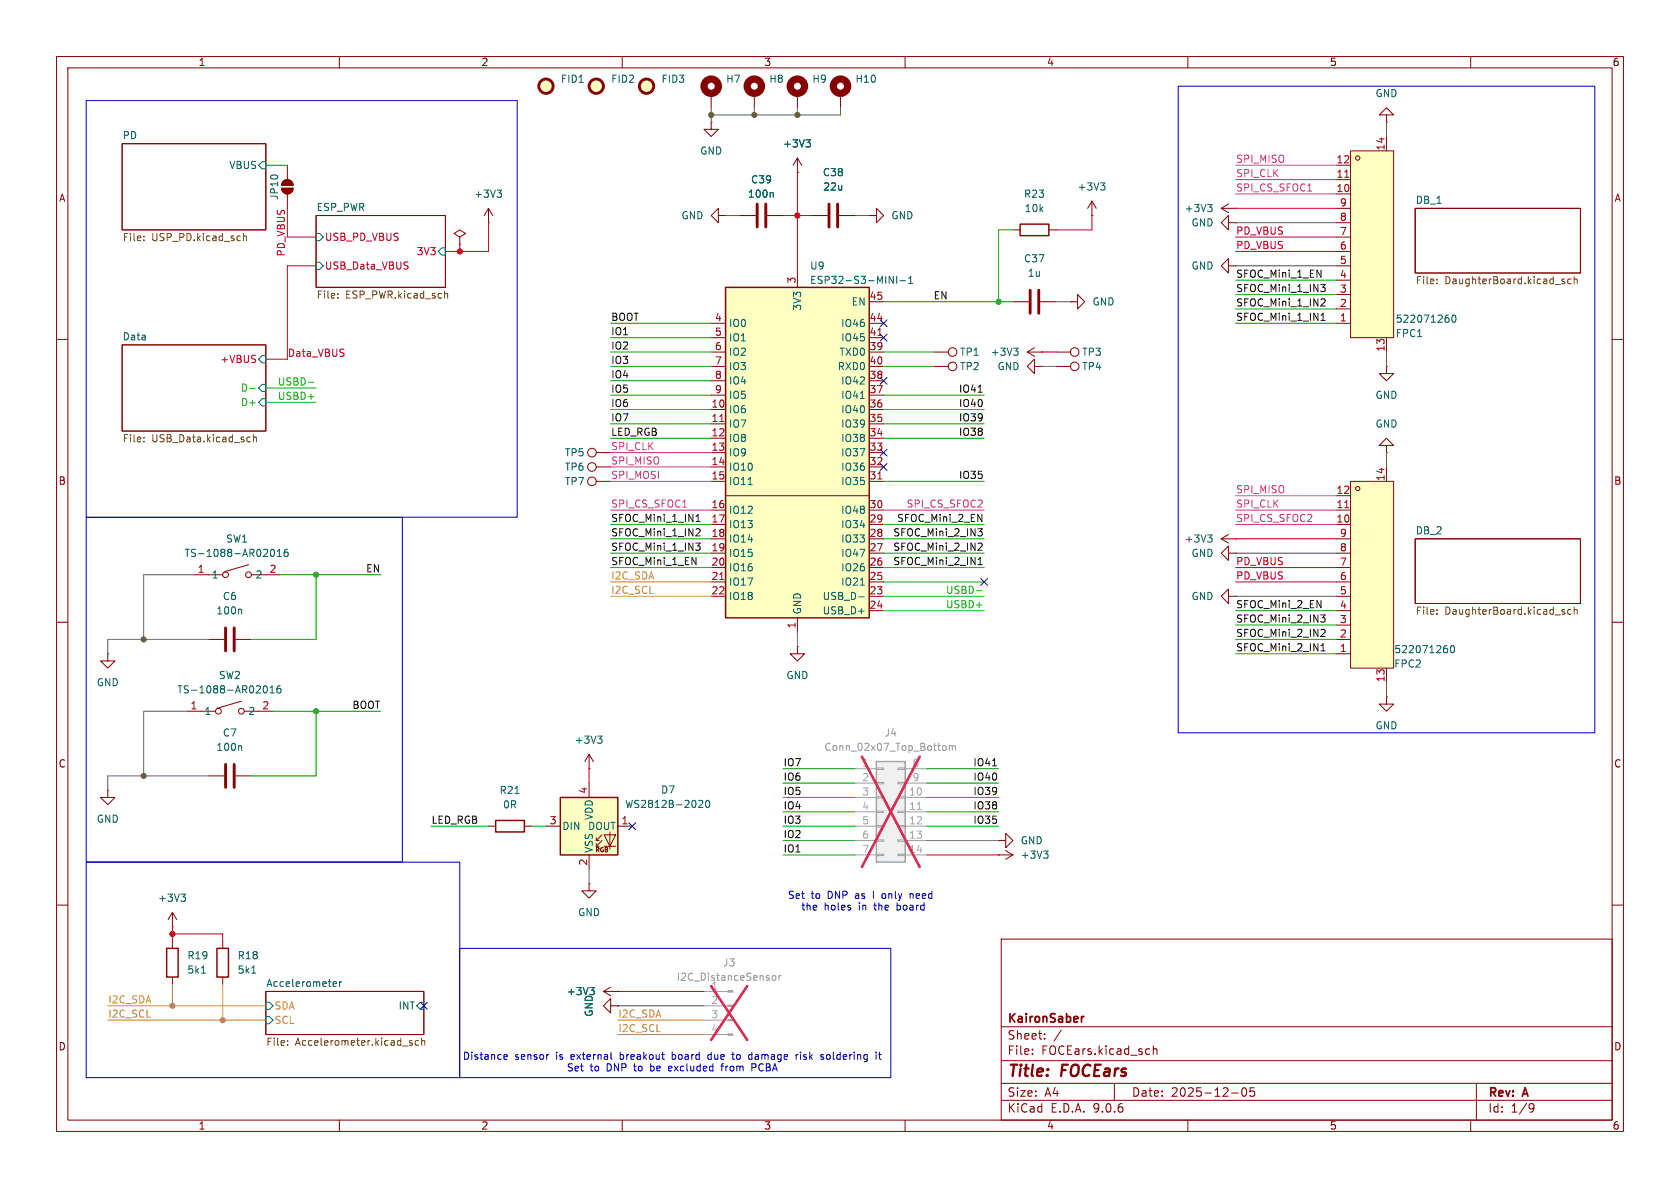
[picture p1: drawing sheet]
<svg xmlns="http://www.w3.org/2000/svg" width="297mm" height="210mm" viewBox="0 0 297 210" stroke-linecap="round" stroke-linejoin="round" font-family="sans-serif">
<g fill="none" stroke="#840000" stroke-width=".18">
<path d="M10 10h277v190h-277zM12 12h273v186h-273zM60 10v2M110 10v2M160 10v2M210 10v2M260 10v2M21.6 25.4h25.4v15.2h-25.4zM55.9 38.1h22.8v12.7h-22.8zM250.2 36.8h29.2v11.5h-29.2zM10 60h2M21.6 61h25.4v15.2h-25.4z"/>
<path d="M285 60h2M250.2 95.3h29.2v11.4h-29.2zM10 110h2M285 110h2M104.1 156.2v1.3h1.3l-1.3 1.3-1.2-1.3h1.2M104.1 156.2h.1M10 160h2M30.5 163.8h.1M30.5 161.3l-.8 1.3M30.5 161.3l.7 1.3M30.5 161.3v2.5M47 175.3h27.9v7.6h-27.9z"/>
<path d="M107.9 177.8v-1.3l-1.2 1.3 1.2 1.3v-1.3h1.3M109.2 177.8h.1M177 166h108v32h-108zM285 160h2M60 198v2M110 198v2M160 198v2M177 194.5h108M177 191.5h108M177 187.5h108M177 181.5h108M182.5 186.3v.1"/>
<path d="M182.5 185.5v.1M184.7 183.6v.1M184.7 182.8v.1M187.6 182.1l-1.3 2M197 191.5v3M203.9 185.5l.2-.1 .4 .1v.9M203.9 184.9v1.5M210 198v2M217.7 193.2h1.2M219.7 192.4l.2-.1a.81 .81 0 0 1 .6 .6 .81 .81 0 0 1-.3 .8l-.2 .1a.81 .81 0 0 1-.3-1.4zM221.7 192.3h-.7v.7l.2-.1h.5l.1 .3-.1 .5-.2 .1-.5-.1M260 198v2"/>
<path d="M261 191.5v6.5M270.6 195.1l.5 .1a.99 .99 0 0 1-.4 1.4h-.2M271.2 195.7l-.3 .3h-.3"/>
</g>
<path d="M191.2 179.7v1M191.6 179.7l-.3 .1-.1 .2" fill="none" stroke="#840000" stroke-width=".3"/>
<g fill="none" stroke="#006464" stroke-width=".18">
<path d="M46.4 28.6h.6v1.2h-.6l-.7-.6zM55.9 46.4h.6l.6 .6-.6 .6h-.6zM55.9 41.3h.6l.6 .6-.6 .6h-.6zM77.5 44.5l.6-.7h.6v1.3h-.6zM46.4 70.5h.6v1.3h-.6l-.7-.7zM46.4 67.9h.6v1.3h-.6l-.7-.6zM46.4 62.9h.6v1.2h-.6l-.7-.6zM32 158.1h.8l-.4 .4M32.5 158.5l.3 .3v.3l-.3 .2M47 179.7h.6l.7 .6-.7 .7h-.6zM47 177.2h.6l.7 .6-.7 .6h-.6zM58.9 174.3h.5"/>
<path d="M58.9 173.6l.4-.1 .2 .3-.6 .2M60 173.5v.9M60.4 173.5l-.4 .3M74.3 177.2h.6v1.2h-.6l-.6-.6z"/>
</g>
<g fill="none" stroke="#725600" stroke-width=".18">
<path d="M25.4 42.4v.1M25.4 41.8v.1M43 41.3v1.2M43 41.8l.2-.1 .3 .1 .1 .7M59.7 52.6v.1M59.7 51.9v.1M78.6 52l.2-.1h.3v.8M254 49.4v.1M254 50v.2M276.2 49.7l.5 .2-.1 .2-.4 .1M276.2 49.4h.4M277.7 49.4l-.3-.1-.3 .3 .2 .5h.4"/>
<path d="M278.3 48.9v1.3M278.3 49.4l.2-.1 .3 .1v.8M25.4 77.3v.1M25.4 78v.1M43.9 77.3h.3M44.2 78l-.3 .1M44.8 77.4l.2-.1h.3v.8M44.8 76.8v1.3M254 108.5v.1M254 107.8v.1M276.2 108.1l.5 .2-.1 .2-.4 .1M276.2 107.8h.4"/>
<path d="M277.7 107.8l-.3-.1-.3 .3 .2 .5h.4M278.3 107.9l.2-.2 .3 .1v.8M278.3 107.3v1.3M50.8 184.7v.1M50.8 184v.1M72.4 184.3l.5 .1v.2l-.2 .2-.3-.1M72.4 184h.5M74 184l-.4-.1-.2 .3 .1 .5h.5M74.5 184.1l.2-.2 .3 .1 .1 .8M74.5 183.5v1.3"/>
</g>
<path d="M44.2 68.7h.9" fill="none" stroke="#00db09" stroke-width=".18"/>
<path d="M72 46.3l.1 .1M72 47l.1 .2-.1 .3" fill="none" stroke="#b30022" stroke-width=".18"/>
<g fill="#a1a1a1" stroke="#a1a1a1" stroke-width=".18">
<path d="M128.7 175.1h.8v.3h-.8z"/>
<path d="M128.7 177.7h.8v.2h-.8z"/>
<path d="M128.7 180.2h.8v.3h-.8z"/>
<path d="M128.7 182.8h.8v.2h-.8z"/>
</g>
<path d="M124.5 175.3h4.2M124.5 177.8h4.2M124.5 180.3h4.2M124.5 182.9h4.2" fill="none" stroke="#a1a1a1" stroke-width=".18"/>
<path d="M136.6 172.5h.3l.3 .2v.4l-.3 .2-.3-.1-.1-.1zM137.7 172.5v.8M138.1 172.5l-.4 .2" fill="none" stroke="#989898" stroke-width=".18"/>
<path d="M125.7 174.3l6.4 9.5M132.1 174.3l-6.4 9.5" fill="none" stroke="#e12e31" stroke-width=".46"/>
<path d="M238.8 26.7h7.6v33h-7.6z" fill="#ffffc2"/>
<g fill="none" stroke="#840000" stroke-width=".18">
<path d="M236.2 29.2h2.6M236.2 31.8h2.6M236.2 34.3h2.6M236.2 36.8h2.6M236.2 39.4h2.6M238.8 26.7h7.6v33h-7.6zM245.1 24.1v2.6M236.2 41.9h2.6M236.2 44.5h2.6M236.2 47h2.6M236.2 49.5h2.6M236.2 52.1h2.6"/>
<path d="M236.2 54.6h2.6M236.2 57.2h2.6M245.1 59.7v2.5M30.5 166.4v1.2M30.5 172.7v1.3M39.4 166.4v1.2M39.4 172.7v1.3"/>
<circle cx="240" cy="27.9" r=".38"/>
</g>
<path d="M237.7 31.3h.8" fill="none" stroke="#a90000" stroke-width=".18"/>
<path d="M255.8 55.7h.3M255.9 56.2l.3 .2v.3l-.3 .3M256.8 55.8l.2-.1a.68 .68 0 0 1 .4 .6 .68 .68 0 0 1-.4 .7l-.2-.2-.1-.3zM35.6 172h.7M44.5 172h.7" fill="none" stroke="#006464" stroke-width=".18"/>
<path d="M29.5 167.6h2v5.1h-2zM38.4 167.6h2v5.1h-2z" fill="none" stroke="#840000" stroke-width=".25"/>
<path d="M238.8 85.1h7.6v33h-7.6z" fill="#ffffc2"/>
<g fill="none" stroke="#840000" stroke-width=".18">
<path d="M245.1 78.7h-1.3l1.3-1.2 1.3 1.2h-1.3v1.3M236.2 87.6h2.6M236.2 90.2h2.6M236.2 92.7h2.6M236.2 95.3h2.6M236.2 97.8h2.6M238.8 85.1h7.6v33h-7.6zM245.1 80h.1M245.1 82.6v2.5M217.2 105.4v-1.3l-1.3 1.3 1.3 1.3v-1.3h1.2M218.4 105.4h.1M236.2 100.3h2.6"/>
<path d="M236.2 102.9h2.6M236.2 105.4h2.6M236.2 108h2.6M236.2 110.5h2.6M236.2 113h2.6M236.2 115.6h2.6M245.1 118.1v2.6M245.1 123.2v1.3h-1.3l1.3 1.2 1.3-1.2h-1.3M245.1 123.2h.1"/>
<circle cx="240" cy="86.4" r=".38"/>
</g>
<path d="M237.7 89.8h.8" fill="none" stroke="#a90000" stroke-width=".18"/>
<path d="M255.6 114.1h.2M255.7 114.6l.2 .2v.3l-.2 .3M256.5 114.2l.2-.1a.68 .68 0 0 1 .5 .7 .68 .68 0 0 1-.5 .6l-.2-.1-.1-.4z" fill="none" stroke="#006464" stroke-width=".18"/>
<path d="M154.9 134.6h5.1v17.8h-5.1z" fill="#f0f0f0"/>
<path d="M154.9 134.6h5.1v17.8h-5.1z" fill="none" stroke="#a1a1a1" stroke-width=".25"/>
<g fill="none" stroke="#a1a1a1" stroke-width=".18">
<path d="M151.1 135.9h3.8M151.1 138.4h3.8M154.9 135.8h1.3v.2h-1.3zM154.9 138.3h1.3v.3h-1.3zM158.7 135.8h1.3v.2h-1.3zM158.7 138.3h1.3v.3h-1.3zM160 135.9h3.8M160 138.4h3.8M151.1 141h3.8M151.1 143.5h3.8M151.1 146.1h3.8M151.1 148.6h3.8"/>
<path d="M151.1 151.1h3.8M154.9 140.8h1.3v.3h-1.3zM154.9 143.4h1.3v.2h-1.3zM154.9 145.9h1.3v.3h-1.3zM154.9 148.5h1.3v.2h-1.3zM154.9 151h1.3v.3h-1.3zM158.7 140.8h1.3v.3h-1.3zM158.7 143.4h1.3v.2h-1.3zM158.7 145.9h1.3v.3h-1.3zM158.7 148.5h1.3v.2h-1.3zM158.7 151h1.3v.3h-1.3zM160 141h3.8"/>
<path d="M160 143.5h3.8M160 146.1h3.8M160 148.6h3.8M160 151.1h3.8"/>
</g>
<path d="M162.2 143.1h.7" fill="none" stroke="#aaa" stroke-width=".18"/>
<path d="M166.7 131.9l.3-.1 .3 .3-.1 .4-.2 .2-.3-.1M167.8 131.9l.4-.1 .2 .2M167.8 131.8v.9M168.4 132l.1-.2 .3 .1 .1 .8M168.4 132v.7" fill="none" stroke="#989898" stroke-width=".18"/>
<path d="M152.4 133.8l10.2 19.5M162.6 133.8l-10.2 19.5" fill="none" stroke="#e12e31" stroke-width=".46"/>
<g fill="none" stroke="#840000" stroke-width=".18">
<path d="M49.8 33.3h2a1.02 1.02 0 0 1-1 1 1.02 1.02 0 0 1-1-1zM50.1 32.1a1.02 1.02 0 0 1 1.1-.3 1.02 1.02 0 0 1 .6 1h-2zM50.8 29.2v2.6M50.8 34.3v2.5M153.7 38.1h1.2v-1.3l1.3 1.3-1.3 1.3v-1.3M153.7 38.1h.1M43.9 99.8l-4.3 1.3M105.4 80h2.5M217.2 97.8v-1.3l-1.3 1.3 1.3 1.3v-1.3h1.2M218.4 97.8h.1M34.3 101.6h5.1M44.4 101.6h5.1"/>
<path d="M104.1 135.9h.1M104.1 133.4l-.7 1.2M104.1 133.4l.8 1.2M104.1 133.4v2.5M86.4 146.1h1.2M92.7 146.1h1.3"/>
<circle cx="104.6" cy="80" r=".76"/>
<circle cx="39.9" cy="101.6" r=".51"/>
<circle cx="43.9" cy="101.6" r=".51"/>
</g>
<path d="M47.8 97.6l.1-.4 .2-.1a.68 .68 0 0 1 .4 .6 .68 .68 0 0 1-.4 .7l-.2-.2-.1-.3M49 98.4h.7M49 97.5l.4-.4v1.3M50.8 97.1l-.3 .1a.86 .86 0 0 0 0 1.2l.4-.2 .1-.4-.3-.2h-.2l-.3 .2M105.7 130.1h.7l-.4 .5M106.2 130.6l.2 .2v.3l-.2 .3M91 140.3h.8" fill="none" stroke="#006464" stroke-width=".18"/>
<g fill="#840000" stroke="#840000" stroke-width=".18">
<path d="M49.8 33.3h2a1.02 1.02 0 0 1-1 1 1.02 1.02 0 0 1-1-1z"/>
<path d="M50.1 32.1a1.02 1.02 0 0 1 1.1-.3 1.02 1.02 0 0 1 .6 1h-2z"/>
</g>
<path d="M87.6 145h5.1v2.1h-5.1z" fill="none" stroke="#840000" stroke-width=".25"/>
<path d="M99.1 141h10.1v10.1h-10.1z" fill="#ffffc2"/>
<g fill="none" stroke="#840000" stroke-width=".18">
<path d="M105.4 82.6h2.5M105.4 85.1h2.5M104.1 138.4v2.6M96.5 146.1h2.6M104.1 151.1v2.6M105.4 148.6h.5M105.4 149.6h.5M106.4 147.6l-1 1v-.5M106.4 148.6l-1 1v-.5M106.8 147.6h2l-1 2zM106.8 149.6h2M107.8 147.1v3"/>
<path d="M109.2 146.1h2.6M176.5 151.1h.1M176.5 151.1h2.6M177.8 150.4l1.3 .7M179.1 151.1l-1.3 .8"/>
<circle cx="104.6" cy="85.1" r=".76"/>
<circle cx="104.6" cy="82.5" r=".76"/>
</g>
<path d="M99.1 141h10.1v10.1h-10.1z" fill="none" stroke="#840000" stroke-width=".25"/>
<path d="M123.5 141.6l.5-.1 .2 .3-.7 .9h.7M124.9 141.6l.1-.1a.68 .68 0 0 1 .5 .6 .68 .68 0 0 1-.5 .6l-.1-.1-.2-.3zM184.5 150.4h.8l-.4 .5M185 150.9l.3 .3v.3l-.3 .2" fill="none" stroke="#006464" stroke-width=".18"/>
<path d="M128.3 50.8h25.4v58.4h-25.4z" fill="#ffffc2"/>
<path d="M180.3 39.6h5.1v2.1h-5.1zM128.3 50.8h25.4v58.4h-25.4z" fill="none" stroke="#840000" stroke-width=".25"/>
<g fill="none" stroke="#840000" stroke-width=".18">
<path d="M125.7 16.5v2.6M133.3 16.5v2.6M141 16.5v2.6M148.6 16.5v2.6M86.4 39.4h.1M86.4 36.8l-.8 1.3M86.4 36.8l.7 1.3M86.4 36.8v2.6M125.7 21.6v1.3h1.3l-1.3 1.2-1.2-1.2h1.2M125.7 21.6h.1M127 38.1v-1.3l-1.3 1.3 1.3 1.3v-1.3h1.3M128.3 38.1h.1"/>
<path d="M130.8 38.1h2.8M135.6 38.1h2.8M141 30.5h.1M141 27.9v2.6M141 27.9l-.8 1.3M141 27.9l.7 1.3M143.5 38.1h2.8M148.3 38.1h2.8M193 38.1h.1M193 35.6l.8 1.2M193 35.6l-.7 1.2M193 35.6v2.5"/>
<path d="M215.9 36.8l1.3 .8M215.9 36.8h2.5M217.2 39.4v-1.3l-1.3 1.3 1.3 1.2v-1.2h1.2M217.2 36.1l-1.3 .7M218.4 39.4h.1M218.4 36.8h.1M245.1 20.3h-1.3l1.3-1.2 1.3 1.2h-1.3v1.3M245.1 21.6h.1M81.3 41.9l1-.6-1-.7-1 .7 1 .6v1.3M81.3 43.2h.1M125.7 57.2h2.6M125.7 59.7h2.6"/>
<path d="M141 48.3v2.5M153.7 57.2h2.5M153.7 59.7h2.5M153.7 53.3h2.5M179.1 53.3h2.8M179.1 40.6h1.2M183.9 53.3h2.8M185.4 40.6h1.3M189.2 53.3h1.3v1.3l1.3-1.3-1.3-1.2v1.2M189.2 53.3h.1M217.2 47v-1.3l-1.3 1.3 1.3 1.3v-1.3h1.2M218.4 47h.1"/>
<path d="M125.7 62.2h2.6M125.7 64.8h2.6M125.7 67.3h2.6M125.7 69.9h2.6M125.7 72.4h2.6M125.7 74.9h2.6M125.7 77.5h2.6M153.7 62.2h2.5M153.7 64.8h2.5M153.7 67.3h2.5M153.7 69.9h2.5M153.7 72.4h2.5"/>
<path d="M153.7 74.9h2.5M153.7 77.5h2.5M165.1 62.2h2.5M165.1 64.8h2.5M181.6 62.2h2.5M181.6 62.2l1.3 .8M182.9 64.8v1.2l-1.3-1.2 1.3-1.3v1.3h1.2M182.9 61.5l-1.3 .7M184.1 64.8h.1M184.1 62.2h.1M186.7 62.2h2.5M186.7 64.8h2.5"/>
<path d="M245.1 64.8v1.2h-1.3l1.3 1.3 1.3-1.3h-1.3M245.1 64.8h.1M125.7 80h2.6M125.7 82.6h2.6M125.7 85.1h2.6M125.7 90.2h2.6M125.7 92.7h2.6M125.7 95.3h2.6M125.7 97.8h2.6M128.3 87.6h25.4M153.7 80h2.5M153.7 82.6h2.5"/>
<path d="M153.7 85.1h2.5M153.7 90.2h2.5M153.7 92.7h2.5M153.7 95.3h2.5M153.7 97.8h2.5M215.9 95.3h2.5M215.9 95.3l1.3 .7M217.2 94.5l-1.3 .8M218.4 95.3h.1M19 115.6v1.2h1.3l-1.3 1.3-1.2-1.3h1.2M19 115.6h.1M36.8 113h2.8"/>
<path d="M41.7 113h2.7M125.7 100.3h2.6M125.7 102.9h2.6M125.7 105.4h2.6M141 114.3v1.3h1.2l-1.2 1.2-1.3-1.2h1.3M141 114.3h.1M141 109.2v2.6M153.7 100.3h2.5M153.7 102.9h2.5M153.7 105.4h2.5M153.7 108h2.5M19 139.7v1.3h1.3l-1.3 1.2-1.2-1.2h1.2"/>
<path d="M19 139.7h.1M33 125.7h5.1M36.8 137.2h2.8M41.7 137.2h2.7M42.7 124l-4.4 1.2M43.2 125.7h5.1M176.5 148.6h1.3v-1.3l1.3 1.3-1.3 1.3v-1.3M176.5 148.6h.1M106.7 175.3l1.2 .7M106.7 175.3h2.5M107.9 174.5l-1.2 .8M109.2 175.3h.1"/>
<path d="M109.2 177.8h.1"/>
<circle cx="168.4" cy="64.8" r=".76"/>
<circle cx="168.4" cy="62.2" r=".76"/>
<circle cx="190" cy="62.2" r=".76"/>
<circle cx="190" cy="64.8" r=".76"/>
<circle cx="38.6" cy="125.7" r=".51"/>
<circle cx="42.7" cy="125.7" r=".51"/>
</g>
<path d="M155.2 59.3h.7M127.2 74.5h.8M155.2 84.7h.7M127.2 102.5h.8" fill="none" stroke="#a90000" stroke-width=".18"/>
<g fill="none" stroke="#006464" stroke-width=".18">
<path d="M87.9 33.6h.8l-.5 .5M88.4 34.1l.3 .2v.3l-.3 .3M136.5 34l.2 .2v.7M142.5 24.7h.8l-.5 .5M143 25.2l.3 .2v.3l-.3 .3M194.6 32.3h.7l-.4 .5M195.1 32.8l.2 .3v.3l-.2 .2M213.5 36.1h.8l-.4 .5M214 36.6l.3 .3v.3l-.3 .2M157.2 48.8l.7 1.3v-1.3M158.5 48.8v1.3M159.1 49.6h1"/>
<path d="M160.6 50.1h.8M160.6 49.2l.4-.4v1.3M152.1 70.4h.7M179.2 61.5h.8l-.4 .5M179.7 62l.3 .3v.3l-.3 .2M132.3 85.7h.7M213.5 94.6h.8l-.4 .4M214 95l.3 .3v.3l-.3 .2M42.5 107.7l.2 .2v.6M151.8 105.5h1M152.1 103.4h.7M42.5 131.8l.2 .2v.7"/>
<path d="M46.5 121.7l.2-.3 .1-.2a.68 .68 0 0 1 .5 .7 .68 .68 0 0 1-.5 .6l-.1-.1-.2-.4M47.7 122.5h.8M47.7 121.6l.4-.4v1.3M49.6 121.2l-.4 .1a.86 .86 0 0 0 0 1.2l.4-.1 .1-.4-.3-.3h-.2l-.2 .3M104.3 174.6h.8l-.5 .5M104.8 175.1l.3 .2v.3"/>
</g>
<g fill="none" stroke="#840000" stroke-width=".51">
<path d="M133.9 36.1v4M135.4 36.1v4M146.6 36.1v4M148.1 36.1v4M182.1 51.3v4.1M183.6 51.3v4.1M39.9 111v4.1M41.4 111v4.1M39.9 135.1v4.1M41.4 135.1v4.1"/>
<circle cx="96.5" cy="15.2" r="1.27"/>
<circle cx="105.4" cy="15.2" r="1.27"/>
<circle cx="114.3" cy="15.2" r="1.27"/>
</g>
<g fill="#ffffc2" stroke="#ffffc2" stroke-width=".18">
<circle cx="96.5" cy="15.2" r="1.27"/>
<circle cx="114.3" cy="15.2" r="1.27"/>
<circle cx="105.4" cy="15.2" r="1.27"/>
</g>
<g fill="none" stroke="#840000" stroke-width="1.3">
<circle cx="125.7" cy="15.2" r="1.27"/>
<circle cx="133.3" cy="15.2" r="1.27"/>
<circle cx="141" cy="15.2" r="1.27"/>
<circle cx="148.6" cy="15.2" r="1.27"/>
</g>
<path d="M47 68.6h8.9M47 71.1h8.9M54.5 67.6h1M156.2 108h17.8M156.2 105.4h17.8M172.6 104.4h1" fill="none" stroke="#00db09" stroke-width=".18"/>
<g fill="none" stroke="#0f0f0f" stroke-width=".18">
<path d="M232.8 47.7l.7 1.3v-1.3M233.5 50.3h.8l-.5 .5 .4 .1 .1 .4-.3 .3h-.3M233.5 55.7l.4-.3v1.2M233.5 56.6h.8M233.7 52.8l.4 .1 .2 .3-.8 .9h.8M172.9 69.3h.7M122.3 98.5l.7 1.3v-1.3M123 96h.8l-.4 .5 .3 .1 .1 .4-.3 .3h-.3M123 92.2h.8M123 91.3l.4-.4v1.3M123.2 93.5h.5l.1 .3-.8 .9h.8M172.9 90.9l.7 1.3v-1.3"/>
<path d="M172.9 93.5h.7l-.4 .5 .4 .1v.4l-.2 .2h-.4M172.9 99.8h.7M172.9 98.9l.4-.4v1.3M173.1 96l.4 .1 .1 .3-.7 .9h.7M232.8 106.2l.7 1.2v-1.2M233.5 108.7h.8l-.5 .5 .4 .1 .1 .4-.3 .3h-.3M233.5 115.1h.8M233.5 114.2l.4-.4v1.3M233.7 111.2l.4 .1 .2 .3-.8 .9h.8M175.5 135.4h.7"/>
</g>
<g fill="none" stroke="#d027a7" stroke-width=".18">
<path d="M218.4 31.8h17.8M218.4 34.3h17.8M218.4 29.2h17.8M231.2 33.8h.7M107.9 90.2h17.8M107.9 85.1h17.8M107.9 82.6h17.8M107.9 80h17.8M120.7 89.7h.7M156.2 90.2h17.8M218.4 90.2h17.8M218.4 87.6h17.8"/>
<path d="M218.4 92.7h17.8"/>
</g>
<g fill="none" stroke="#009600" stroke-width=".18">
<path d="M47 29.2h3.8M107.9 57.2h17.8M107.9 59.7h17.8M156.2 53.3h22.9M179.1 40.6h-2.6v12.7M218.4 52.1h17.8M218.4 54.6h17.8M218.4 49.5h17.8M218.4 57.2h17.8M107.9 64.8h17.8M107.9 62.2h17.8M107.9 77.5h17.8"/>
<path d="M107.9 72.4h17.8M107.9 74.9h17.8M107.9 67.3h17.8M107.9 69.9h17.8M156.2 64.8h8.9M156.2 62.2h8.9M156.2 77.5h17.8M156.2 72.4h17.8M156.2 74.9h17.8M156.2 69.9h17.8M107.9 92.7h17.8M107.9 97.8h17.8"/>
<path d="M107.9 95.3h17.8M156.2 92.7h17.8M156.2 97.8h17.8M156.2 85.1h17.8M156.2 95.3h17.8M49.5 101.6h17.8M55.9 101.6v11.4h-11.5M107.9 100.3h17.8M156.2 102.9h17.8M156.2 100.3h17.8M218.4 113h17.8M218.4 115.6h17.8"/>
<path d="M218.4 108h17.8M218.4 110.5h17.8M48.3 125.7h19M55.9 125.7v11.5h-11.5M138.4 138.4h12.7M138.4 135.9h12.7M163.8 138.4h12.7M163.8 135.9h12.7M76.2 146.1h10.2M94 146.1h2.5M138.4 146.1h12.7M138.4 148.6h12.7"/>
<path d="M138.4 143.5h12.7M138.4 151.1h12.7M138.4 141h12.7M163.8 146.1h12.7M163.8 143.5h12.7M163.8 141h12.7"/>
</g>
<g fill="none" stroke="#f00" stroke-width=".18">
<path d="M86.4 39.4v5.1h-7.7M138.4 38.1h5.1M141 30.5v17.8M193 38.1v2.5h-6.3M218.4 36.8h17.8M81.3 43.2v1.3M184.1 62.2h2.6M218.4 95.3h17.8M104.1 135.9v2.5M163.8 151.1h12.7M30.5 165.1h8.9v1.3M30.5 163.8v2.6"/>
<path d="M109.2 175.3h15.3"/>
</g>
<path d="M50.8 36.8v5.1h5.1M55.9 47h-5.1v16.5h-3.8M218.4 41.9h17.8M218.4 44.5h17.8M218.4 100.3h17.8M218.4 102.9h17.8" fill="none" stroke="#b30022" stroke-width=".18"/>
<path d="M107.9 102.9h17.8M107.9 105.4h17.8M19 177.8h28M30.5 174v3.8M39.4 174v6.3M19 180.3h28M109.2 180.3h15.3M109.2 182.9h15.3" fill="none" stroke="#da9b00" stroke-width=".18"/>
<g fill="none" stroke="#5f5f5f" stroke-width=".18">
<path d="M125.7 19.1v2.5M133.3 19.1v1.2M141 19.1v1.2M148.6 19.1v1.2h-22.9M128.3 38.1h2.5M151.1 38.1h2.6M218.4 39.4h17.8M245.1 21.6v2.5M186.7 53.3h2.5M218.4 47h17.8M184.1 64.8h2.6M245.1 62.2v2.6"/>
<path d="M218.4 97.8h17.8M245.1 80v2.6M34.3 101.6h-8.9v11.4M36.8 113h-17.8v2.6M141 111.8v2.5M218.4 105.4h17.8M33 125.7h-7.6v11.5M36.8 137.2h-17.8v2.5M245.1 120.7v2.5M104.1 153.7v2.5M163.8 148.6h12.7M109.2 177.8h15.3"/>
</g>
<g fill="none" stroke="#000084" stroke-width=".18">
<path d="M155.6 59.1l1.2 1.2M155.6 56.5l1.2 1.3M156.8 59.1l-1.2 1.2M156.8 56.5l-1.2 1.3M155.6 66.7l1.2 1.2M155.6 79.4l1.2 1.2M156.8 66.7l-1.2 1.2M156.8 79.4l-1.2 1.2M155.6 81.9l1.2 1.3M156.8 81.9l-1.2 1.3M173.4 102.3l1.2 1.2M174.6 102.3l-1.2 1.2"/>
<path d="M111.2 145.4l1.2 1.3M112.4 145.4l-1.2 1.3M74.3 177.2l1.2 1.2M75.5 177.2l-1.2 1.2"/>
</g>
<g fill="none" stroke="#0000c2" stroke-width=".18">
<path d="M15.2 17.8h76.2v73.6h-76.2zM208.3 15.2h73.6v114.3h-73.6zM15.2 91.4h55.9v61h-55.9zM15.2 152.4h66.1v38.1h-66.1zM154.4 157.5v1.3M156 158l-.1 .2 .1 .6M160.9 158v.8M161.2 158l-.3 .1M81.3 167.6h76.2v22.9h-76.2zM89.1 187.2h.5M89.1 186.5l.4-.1 .2 .3-.6 .1M96.9 186.4h.1"/>
<path d="M108 186v1.1l.2 .2M118.4 188.5l-.2 .1v.5l.2 .2M118.8 188.8l-.6 .1M118.8 186v1.3M118.8 187.2l.2 .1M119 186.4l-.2 .1M125.6 186.4l-.3 .1-.2 .2 .1 .4 .4 .2M127.4 188.5h.5M127.7 188.1l-.1 1.2M129.4 186.4h.4M129.5 186v1.1l.3 .2M132.6 186.4l.3 .1"/>
<path d="M132.9 187.2l-.3 .1M132.9 186v1.3M133.4 188h-.5v1.3M133.5 188.6l-.6 .1M140.7 186.4v.9M141.1 186.4l-.4 .3M141.5 186v.1M141.5 186.4v.9M145.5 186.8l.1 .2-.1 .3M145.5 186.4l.1 .1M146.2 186.5l-.1 .2 .1 .5M154.9 186v.1"/>
<path d="M154.9 186.4v.9M155.3 186.4h.5M155.5 186v1.1l.3 .2"/>
</g>
<g fill="#f00" stroke="#f00" stroke-width=".18">
<circle cx="81.3" cy="44.5" r=".46"/>
<circle cx="141" cy="38.1" r=".46"/>
<circle cx="30.5" cy="165.1" r=".46"/>
</g>
<g fill="#5f5f5f" stroke="#5f5f5f" stroke-width=".18">
<circle cx="25.4" cy="137.2" r=".46"/>
<circle cx="25.4" cy="113" r=".46"/>
<circle cx="125.7" cy="20.3" r=".46"/>
<circle cx="141" cy="20.3" r=".46"/>
<circle cx="133.3" cy="20.3" r=".46"/>
</g>
<g fill="#009600" stroke="#009600" stroke-width=".18">
<circle cx="55.9" cy="101.6" r=".46"/>
<circle cx="176.5" cy="53.3" r=".46"/>
<circle cx="55.9" cy="125.7" r=".46"/>
</g>
<g fill="#da9b00" stroke="#da9b00" stroke-width=".18">
<circle cx="30.5" cy="177.8" r=".46"/>
<circle cx="39.4" cy="180.3" r=".46"/>
</g>
<g font-size="2.8" fill="#840000">
<text x="178" y="190.9">Title:</text>
<text x="187.7" y="190.9">FOCEars</text>
</g>
<g font-size="2.1" fill="#840000">
<text x="178" y="184">Sheet:</text>
<text x="178" y="181.2">KaironSaber</text>
<text x="178" y="186.7">File:</text>
<text x="184.1" y="186.7">FOCEars.kicad_sch</text>
<text x="178" y="196.9">KiCad</text>
<text x="178" y="194.1">Size:</text>
<text x="184.7" y="194.1">A4</text>
<text x="185.7" y="196.9">E.D.A.</text>
<text x="193.3" y="196.9">9.0.6</text>
<text x="200" y="194.1">Date:</text>
<text x="207" y="194.1">2025-12-05</text>
<text x="263" y="194.3">Rev:</text>
<text x="263" y="196.9">Id:</text>
<text x="267.1" y="196.9">1/9</text>
<text x="269.4" y="194.3">A</text>
</g>
<g font-size="1.8" fill="#840000">
<text x="35" y="11.9">1</text>
<text x="85" y="11.9">2</text>
<text x="135" y="11.9">3</text>
<text x="185" y="11.9">4</text>
<text x="235" y="11.9">5</text>
<text x="285" y="11.9">6</text>
<text x="10.3" y="35.9">A</text>
<text x="285.3" y="35.9">A</text>
<text x="10.3" y="85.9">B</text>
<text x="285.3" y="85.9">B</text>
<text x="10.3" y="135.9">C</text>
<text x="285.3" y="135.9">C</text>
<text x="10.3" y="185.9">D</text>
<text x="285.3" y="185.9">D</text>
<text x="35" y="199.9">1</text>
<text x="85" y="199.9">2</text>
<text x="135" y="199.9">3</text>
<text x="185" y="199.9">4</text>
<text x="235" y="199.9">5</text>
<text x="285" y="199.9">6</text>
</g>
<g font-size="1.8" fill="#006464">
<text x="99.1" y="14.8">FID1</text>
<text x="108" y="14.8">FID2</text>
<text x="116.8" y="14.8">FID3</text>
<text x="128.3" y="14.8">H7</text>
<text x="135.9" y="14.8">H8</text>
<text x="143.5" y="14.8">H9</text>
<text x="151.1" y="14.8">H10</text>
<text x="243.1" y="17.4">GND</text>
<text x="21.6" y="24.7">PD</text>
<text x="123.7" y="27.5">GND</text>
<text x="138.3" y="26.3">+3V3</text>
<text x="40.4" y="30.1">VBUS</text>
<text x="49.4" y="35.4" transform="rotate(-90 49.4 35.4)">JP10</text>
<text x="83.7" y="35.2">+3V3</text>
<text x="132.1" y="35.2">100n</text>
<text x="132.7" y="32.6">C39</text>
<text x="145.4" y="31.3">C38</text>
<text x="145.4" y="33.9">22u</text>
<text x="180.9" y="35.2">R23</text>
<text x="190.4" y="33.9">+3V3</text>
<text x="55.9" y="37.4">ESP_PWR</text>
<text x="120.4" y="39">GND</text>
<text x="157.5" y="39">GND</text>
<text x="181.1" y="37.7">10k</text>
<text x="209.3" y="37.7">+3V3</text>
<text x="210.5" y="40.2">GND</text>
<text x="250.2" y="36.1">DB_1</text>
<text x="143.1" y="47.9">U9</text>
<text x="180.9" y="46.6">C37</text>
<text x="210.5" y="47.9">GND</text>
<text x="143.1" y="50.4">ESP32-S3-MINI-1</text>
<text x="181.6" y="49.1">1u</text>
<text x="128.8" y="58">IO0</text>
<text x="141.8" y="55" transform="rotate(-90 141.8 55)">3V3</text>
<text x="148.6" y="58">IO46</text>
<text x="150.5" y="54.2">EN</text>
<text x="193" y="54.2">GND</text>
<text x="246.6" y="59.8">FPC1</text>
<text x="246.6" y="57.3">522071260</text>
<text x="21.6" y="60.2">Data</text>
<text x="128.8" y="60.6">IO1</text>
<text x="128.8" y="63.1">IO2</text>
<text x="128.8" y="65.6">IO3</text>
<text x="148" y="65.6">RXD0</text>
<text x="148.3" y="63.1">TXD0</text>
<text x="148.6" y="60.6">IO45</text>
<text x="169.6" y="63.1">TP1</text>
<text x="169.6" y="65.6">TP2</text>
<text x="175" y="63.1">+3V3</text>
<text x="176.3" y="65.6">GND</text>
<text x="191.2" y="65.6">TP4</text>
<text x="191.2" y="63.1">TP3</text>
<text x="128.8" y="68.2">IO4</text>
<text x="128.8" y="70.7">IO5</text>
<text x="148.6" y="68.2">IO42</text>
<text x="148.6" y="70.7">IO41</text>
<text x="243.1" y="70.7">GND</text>
<text x="128.8" y="73.3">IO6</text>
<text x="128.8" y="75.8">IO7</text>
<text x="148.6" y="73.3">IO40</text>
<text x="148.6" y="75.8">IO39</text>
<text x="243.1" y="75.8">GND</text>
<text x="99.8" y="80.9">TP5</text>
<text x="99.8" y="83.4">TP6</text>
<text x="128.8" y="78.3">IO8</text>
<text x="128.8" y="80.9">IO9</text>
<text x="128.8" y="83.4">IO10</text>
<text x="148.6" y="78.3">IO38</text>
<text x="148.6" y="80.9">IO37</text>
<text x="148.6" y="83.4">IO36</text>
<text x="99.8" y="86">TP7</text>
<text x="128.8" y="86">IO11</text>
<text x="148.6" y="86">IO35</text>
<text x="128.8" y="91">IO12</text>
<text x="128.8" y="93.6">IO13</text>
<text x="148.6" y="91">IO48</text>
<text x="148.6" y="93.6">IO34</text>
<text x="250.2" y="94.5">DB_2</text>
<text x="32.5" y="98.7">TS-1088-AR02016</text>
<text x="39.9" y="96.1">SW1</text>
<text x="128.8" y="96.1">IO14</text>
<text x="128.8" y="98.7">IO15</text>
<text x="128.8" y="101.2">IO16</text>
<text x="148.6" y="96.1">IO33</text>
<text x="148.6" y="98.7">IO47</text>
<text x="148.6" y="101.2">IO26</text>
<text x="209.3" y="96.1">+3V3</text>
<text x="210.5" y="98.7">GND</text>
<text x="37.3" y="102.5">1</text>
<text x="39.3" y="106.3">C6</text>
<text x="45.1" y="102.5">2</text>
<text x="128.8" y="103.7">IO17</text>
<text x="128.8" y="106.3">IO18</text>
<text x="145.3" y="106.3">USB_D-</text>
<text x="148.6" y="103.7">IO21</text>
<text x="210.5" y="106.3">GND</text>
<text x="38.1" y="108.8">100n</text>
<text x="141.8" y="108.7" transform="rotate(-90 141.8 108.7)">GND</text>
<text x="145.3" y="108.8">USB_D+</text>
<text x="246.4" y="118.2">FPC2</text>
<text x="246.4" y="115.7">522071260</text>
<text x="17" y="121.5">GND</text>
<text x="31.3" y="122.8">TS-1088-AR02016</text>
<text x="38.6" y="120.2">SW2</text>
<text x="138.9" y="120.2">GND</text>
<text x="36.1" y="126.6">1</text>
<text x="39.3" y="130.4">C7</text>
<text x="43.8" y="126.6">2</text>
<text x="101.5" y="131.7">+3V3</text>
<text x="243.1" y="129.1">GND</text>
<text x="38.1" y="132.9">100n</text>
<text x="88.2" y="140.6">R21</text>
<text x="88.8" y="143.1">0R</text>
<text x="110.4" y="143">WS2812B-2020</text>
<text x="116.8" y="140.5">D7</text>
<text x="17" y="145.6">GND</text>
<text x="99.3" y="146.9">DIN</text>
<text x="103.9" y="146.9">DOUT</text>
<text x="105" y="145.1" transform="rotate(-90 105 145.1)">VDD</text>
<text x="180.3" y="149.5">GND</text>
<text x="105" y="150.9" transform="rotate(-90 105 150.9)">VSS</text>
<text x="180.3" y="152">+3V3</text>
<text x="27.8" y="159.6">+3V3</text>
<text x="102.1" y="162.2">GND</text>
<text x="33" y="172.3">5k1</text>
<text x="33" y="169.8">R19</text>
<text x="41.9" y="172.3">5k1</text>
<text x="41.9" y="169.8">R18</text>
<text x="47" y="174.5">Accelerometer</text>
<text x="70.4" y="178.7">INT</text>
<text x="100.1" y="176.1">+3V3</text>
<text x="105" y="179.8" transform="rotate(-90 105 179.8)">GND</text>
</g>
<g font-size="1.8" fill="#d027a7">
<text x="218.4" y="28.9">SPI_MISO</text>
<text x="218.4" y="31.4">SPI_CLK</text>
<text x="218.4" y="33.9">SPI_CS_SFOC1</text>
<text x="107.9" y="82.2">SPI_MISO</text>
<text x="107.9" y="79.7">SPI_CLK</text>
<text x="107.9" y="84.7">SPI_MOSI</text>
<text x="107.9" y="89.8">SPI_CS_SFOC1</text>
<text x="160.2" y="89.8">SPI_CS_SFOC2</text>
<text x="218.4" y="87.3">SPI_MISO</text>
<text x="218.4" y="89.8">SPI_CLK</text>
<text x="218.4" y="92.4">SPI_CS_SFOC2</text>
</g>
<g font-size="1.8" fill="#a90000">
<text x="236.2" y="29">12</text>
<text x="244.9" y="26.7" transform="rotate(-90 244.9 26.7)">14</text>
<text x="236.2" y="31.5">11</text>
<text x="236.2" y="34">10</text>
<text x="236.8" y="36.6">9</text>
<text x="236.8" y="39.1">8</text>
<text x="236.8" y="41.7">7</text>
<text x="236.8" y="44.2">6</text>
<text x="236.8" y="46.7">5</text>
<text x="140.7" y="50.2" transform="rotate(-90 140.7 50.2)">3</text>
<text x="153.6" y="53.1">45</text>
<text x="236.8" y="49.3">4</text>
<text x="236.8" y="51.8">3</text>
<text x="126.3" y="56.9">4</text>
<text x="126.3" y="59.4">5</text>
<text x="153.6" y="56.9">44</text>
<text x="153.6" y="59.4">41</text>
<text x="236.8" y="54.4">2</text>
<text x="236.8" y="56.9">1</text>
<text x="126.3" y="62">6</text>
<text x="126.3" y="64.5">7</text>
<text x="153.6" y="62">39</text>
<text x="153.6" y="64.5">40</text>
<text x="244.9" y="62.3" transform="rotate(-90 244.9 62.3)">13</text>
<text x="126.3" y="67.1">8</text>
<text x="126.3" y="69.6">9</text>
<text x="153.6" y="67.1">38</text>
<text x="153.6" y="69.6">37</text>
<text x="125.7" y="72.1">10</text>
<text x="125.7" y="74.7">11</text>
<text x="125.7" y="77.2">12</text>
<text x="153.6" y="72.1">36</text>
<text x="153.6" y="74.7">35</text>
<text x="153.6" y="77.2">34</text>
<text x="125.7" y="79.8">13</text>
<text x="125.7" y="82.3">14</text>
<text x="153.6" y="79.8">33</text>
<text x="153.6" y="82.3">32</text>
<text x="125.7" y="84.8">15</text>
<text x="125.7" y="89.9">16</text>
<text x="153.6" y="84.8">31</text>
<text x="153.6" y="89.9">30</text>
<text x="236.2" y="87.4">12</text>
<text x="236.2" y="89.9">11</text>
<text x="244.9" y="85.1" transform="rotate(-90 244.9 85.1)">14</text>
<text x="125.7" y="92.5">17</text>
<text x="125.7" y="95">18</text>
<text x="153.6" y="92.5">29</text>
<text x="153.6" y="95">28</text>
<text x="236.2" y="92.5">10</text>
<text x="236.8" y="95">9</text>
<text x="34.9" y="101.3">1</text>
<text x="47.6" y="101.3">2</text>
<text x="125.7" y="97.5">19</text>
<text x="125.7" y="100.1">20</text>
<text x="153.6" y="97.5">27</text>
<text x="153.6" y="100.1">26</text>
<text x="236.8" y="97.5">8</text>
<text x="236.8" y="100.1">7</text>
<text x="125.7" y="102.6">21</text>
<text x="125.7" y="105.2">22</text>
<text x="153.6" y="102.6">25</text>
<text x="153.6" y="105.2">23</text>
<text x="153.6" y="107.7">24</text>
<text x="236.8" y="102.6">6</text>
<text x="236.8" y="105.2">5</text>
<text x="236.8" y="107.7">4</text>
<text x="140.7" y="111.2" transform="rotate(-90 140.7 111.2)">1</text>
<text x="236.8" y="110.2">3</text>
<text x="236.8" y="112.8">2</text>
<text x="236.8" y="115.3">1</text>
<text x="33.6" y="125.5">1</text>
<text x="46.3" y="125.5">2</text>
<text x="244.9" y="120.7" transform="rotate(-90 244.9 120.7)">13</text>
<text x="103.9" y="140.4" transform="rotate(-90 103.9 140.4)">4</text>
<text x="97.1" y="145.8">3</text>
<text x="109.8" y="145.8">1</text>
<text x="103.9" y="153.1" transform="rotate(-90 103.9 153.1)">2</text>
</g>
<g font-size="1.8" fill="#b30022">
<text x="218.4" y="41.6">PD_VBUS</text>
<text x="50.5" y="45.4" transform="rotate(-90 50.5 45.4)">PD_VBUS</text>
<text x="57.3" y="47.9">USB_Data_VBUS</text>
<text x="57.3" y="42.8">USB_PD_VBUS</text>
<text x="218.4" y="44.1">PD_VBUS</text>
<text x="38.9" y="64.4">+VBUS</text>
<text x="50.8" y="63.2">Data_VBUS</text>
<text x="218.4" y="100">PD_VBUS</text>
<text x="218.4" y="102.5">PD_VBUS</text>
</g>
<g font-size="1.8" fill="#725600">
<text x="21.6" y="43">File:</text>
<text x="26.8" y="43">USP_PD.kicad_sch</text>
<text x="55.9" y="53.1">File:</text>
<text x="61.1" y="53.1">ESP_PWR.kicad_sch</text>
<text x="250.2" y="50.6">File:</text>
<text x="255.4" y="50.6">DaughterBoard.kicad_sch</text>
<text x="21.6" y="78.5">File:</text>
<text x="26.8" y="78.5">USB_Data.kicad_sch</text>
<text x="250.2" y="109">File:</text>
<text x="255.4" y="109">DaughterBoard.kicad_sch</text>
<text x="47" y="185.2">File:</text>
<text x="52.2" y="185.2">Accelerometer.kicad_sch</text>
</g>
<text font-size="1.8" fill="#f00" x="73.6" y="45.3">3V3</text>
<g font-size="1.8" fill="#0f0f0f">
<text x="165" y="53">EN</text>
<text x="218.4" y="49.2">SFOC_Mini_1_EN</text>
<text x="218.4" y="51.7">SFOC_Mini_1_IN3</text>
<text x="107.9" y="59.3">IO1</text>
<text x="107.9" y="56.8">BOOT</text>
<text x="218.4" y="54.3">SFOC_Mini_1_IN2</text>
<text x="218.4" y="56.8">SFOC_Mini_1_IN1</text>
<text x="107.9" y="64.4">IO3</text>
<text x="107.9" y="61.9">IO2</text>
<text x="107.9" y="69.5">IO5</text>
<text x="107.9" y="67">IO4</text>
<text x="169.4" y="69.5">IO41</text>
<text x="107.9" y="74.6">IO7</text>
<text x="107.9" y="72">IO6</text>
<text x="107.9" y="77.1">LED_RGB</text>
<text x="169.4" y="74.6">IO39</text>
<text x="169.4" y="72">IO40</text>
<text x="169.4" y="77.1">IO38</text>
<text x="169.4" y="84.7">IO35</text>
<text x="107.9" y="94.9">SFOC_Mini_1_IN2</text>
<text x="107.9" y="92.4">SFOC_Mini_1_IN1</text>
<text x="157.8" y="94.9">SFOC_Mini_2_IN3</text>
<text x="158.5" y="92.4">SFOC_Mini_2_EN</text>
<text x="64.6" y="101.3">EN</text>
<text x="107.9" y="97.4">SFOC_Mini_1_IN3</text>
<text x="107.9" y="100">SFOC_Mini_1_EN</text>
<text x="157.8" y="97.4">SFOC_Mini_2_IN2</text>
<text x="157.8" y="100">SFOC_Mini_2_IN1</text>
<text x="218.4" y="107.6">SFOC_Mini_2_EN</text>
<text x="218.4" y="112.7">SFOC_Mini_2_IN2</text>
<text x="218.4" y="110.1">SFOC_Mini_2_IN3</text>
<text x="218.4" y="115.2">SFOC_Mini_2_IN1</text>
<text x="62.2" y="125.4">BOOT</text>
<text x="138.4" y="135.5">IO7</text>
<text x="172" y="135.5">IO41</text>
<text x="138.4" y="138.1">IO6</text>
<text x="138.4" y="143.2">IO4</text>
<text x="138.4" y="140.6">IO5</text>
<text x="172" y="138.1">IO40</text>
<text x="172" y="140.6">IO39</text>
<text x="172" y="143.2">IO38</text>
<text x="76.2" y="145.7">LED_RGB</text>
<text x="138.4" y="145.7">IO3</text>
<text x="138.4" y="148.2">IO2</text>
<text x="172" y="145.7">IO35</text>
<text x="138.4" y="150.8">IO1</text>
</g>
<g font-size="1.8" fill="#00db09">
<text x="42.5" y="72">D+</text>
<text x="42.5" y="69.4">D-</text>
<text x="49" y="68.2">USBD-</text>
<text x="49" y="70.8">USBD+</text>
<text x="167.1" y="105.1">USBD-</text>
<text x="167.1" y="107.6">USBD+</text>
</g>
<g font-size="1.8" fill="#da9b00">
<text x="107.9" y="102.5">I2C_SDA</text>
<text x="107.9" y="105.1">I2C_SCL</text>
<text x="19" y="180">I2C_SCL</text>
<text x="19" y="177.5">I2C_SDA</text>
<text x="48.5" y="178.7">SDA</text>
<text x="109.2" y="180">I2C_SDA</text>
<text x="48.5" y="181.2">SCL</text>
<text x="109.2" y="182.5">I2C_SCL</text>
</g>
<g font-size="1.8" fill="#989898">
<text x="156.3" y="130.4">J4</text>
<text x="145.6" y="132.9">Conn_02x07_Top_Bottom</text>
<text x="119.5" y="173.6">I2C_DistanceSensor</text>
<text x="127.7" y="171">J3</text>
<text x="125.7" y="175">1</text>
</g>
<g font-size="1.8" fill="#aaa">
<text x="152.3" y="135.6">1</text>
<text x="161.2" y="135.6">8</text>
<text x="152.3" y="138.2">2</text>
<text x="152.3" y="140.7">3</text>
<text x="152.3" y="143.3">4</text>
<text x="160.6" y="140.7">10</text>
<text x="160.6" y="143.3">11</text>
<text x="161.2" y="138.2">9</text>
<text x="152.3" y="145.8">5</text>
<text x="152.3" y="148.3">6</text>
<text x="160.6" y="145.8">12</text>
<text x="160.6" y="148.3">13</text>
<text x="152.3" y="150.9">7</text>
<text x="160.6" y="150.9">14</text>
<text x="125.7" y="177.5">2</text>
<text x="125.7" y="180.1">3</text>
<text x="125.7" y="182.6">4</text>
</g>
<g font-size="1.8" fill="#0000c2">
<text x="139.2" y="159.1">Set</text>
<text x="141.5" y="161.1">the</text>
<text x="143.4" y="159.1">to</text>
<text x="145.7" y="161.1">holes</text>
<text x="146.4" y="159.1">DNP</text>
<text x="151.5" y="159.1">as</text>
<text x="151.9" y="161.1">in</text>
<text x="154.9" y="161.1">the</text>
<text x="156.6" y="159.1">only</text>
<text x="159" y="161.1">board</text>
<text x="161.7" y="159.1">need</text>
<text x="81.7" y="187.6">Distance</text>
<text x="91" y="187.6">sensor</text>
<text x="98.4" y="187.6">is</text>
<text x="100.1" y="189.6">Set</text>
<text x="101.2" y="187.6">external</text>
<text x="104.3" y="189.6">to</text>
<text x="107.4" y="189.6">DNP</text>
<text x="110.1" y="187.6">breakout</text>
<text x="112.4" y="189.6">to</text>
<text x="115.4" y="189.6">be</text>
<text x="118.8" y="189.6">excluded</text>
<text x="119.5" y="187.6">board</text>
<text x="126" y="187.6">due</text>
<text x="128.4" y="189.6">from</text>
<text x="130.6" y="187.6">to</text>
<text x="133.6" y="187.6">damage</text>
<text x="134" y="189.6">PCBA</text>
<text x="142.2" y="187.6">risk</text>
<text x="146.8" y="187.6">soldering</text>
</g>
<text font-size="1.1" fill="#840000" x="105.1" y="150.9">RGB</text>
</svg>
